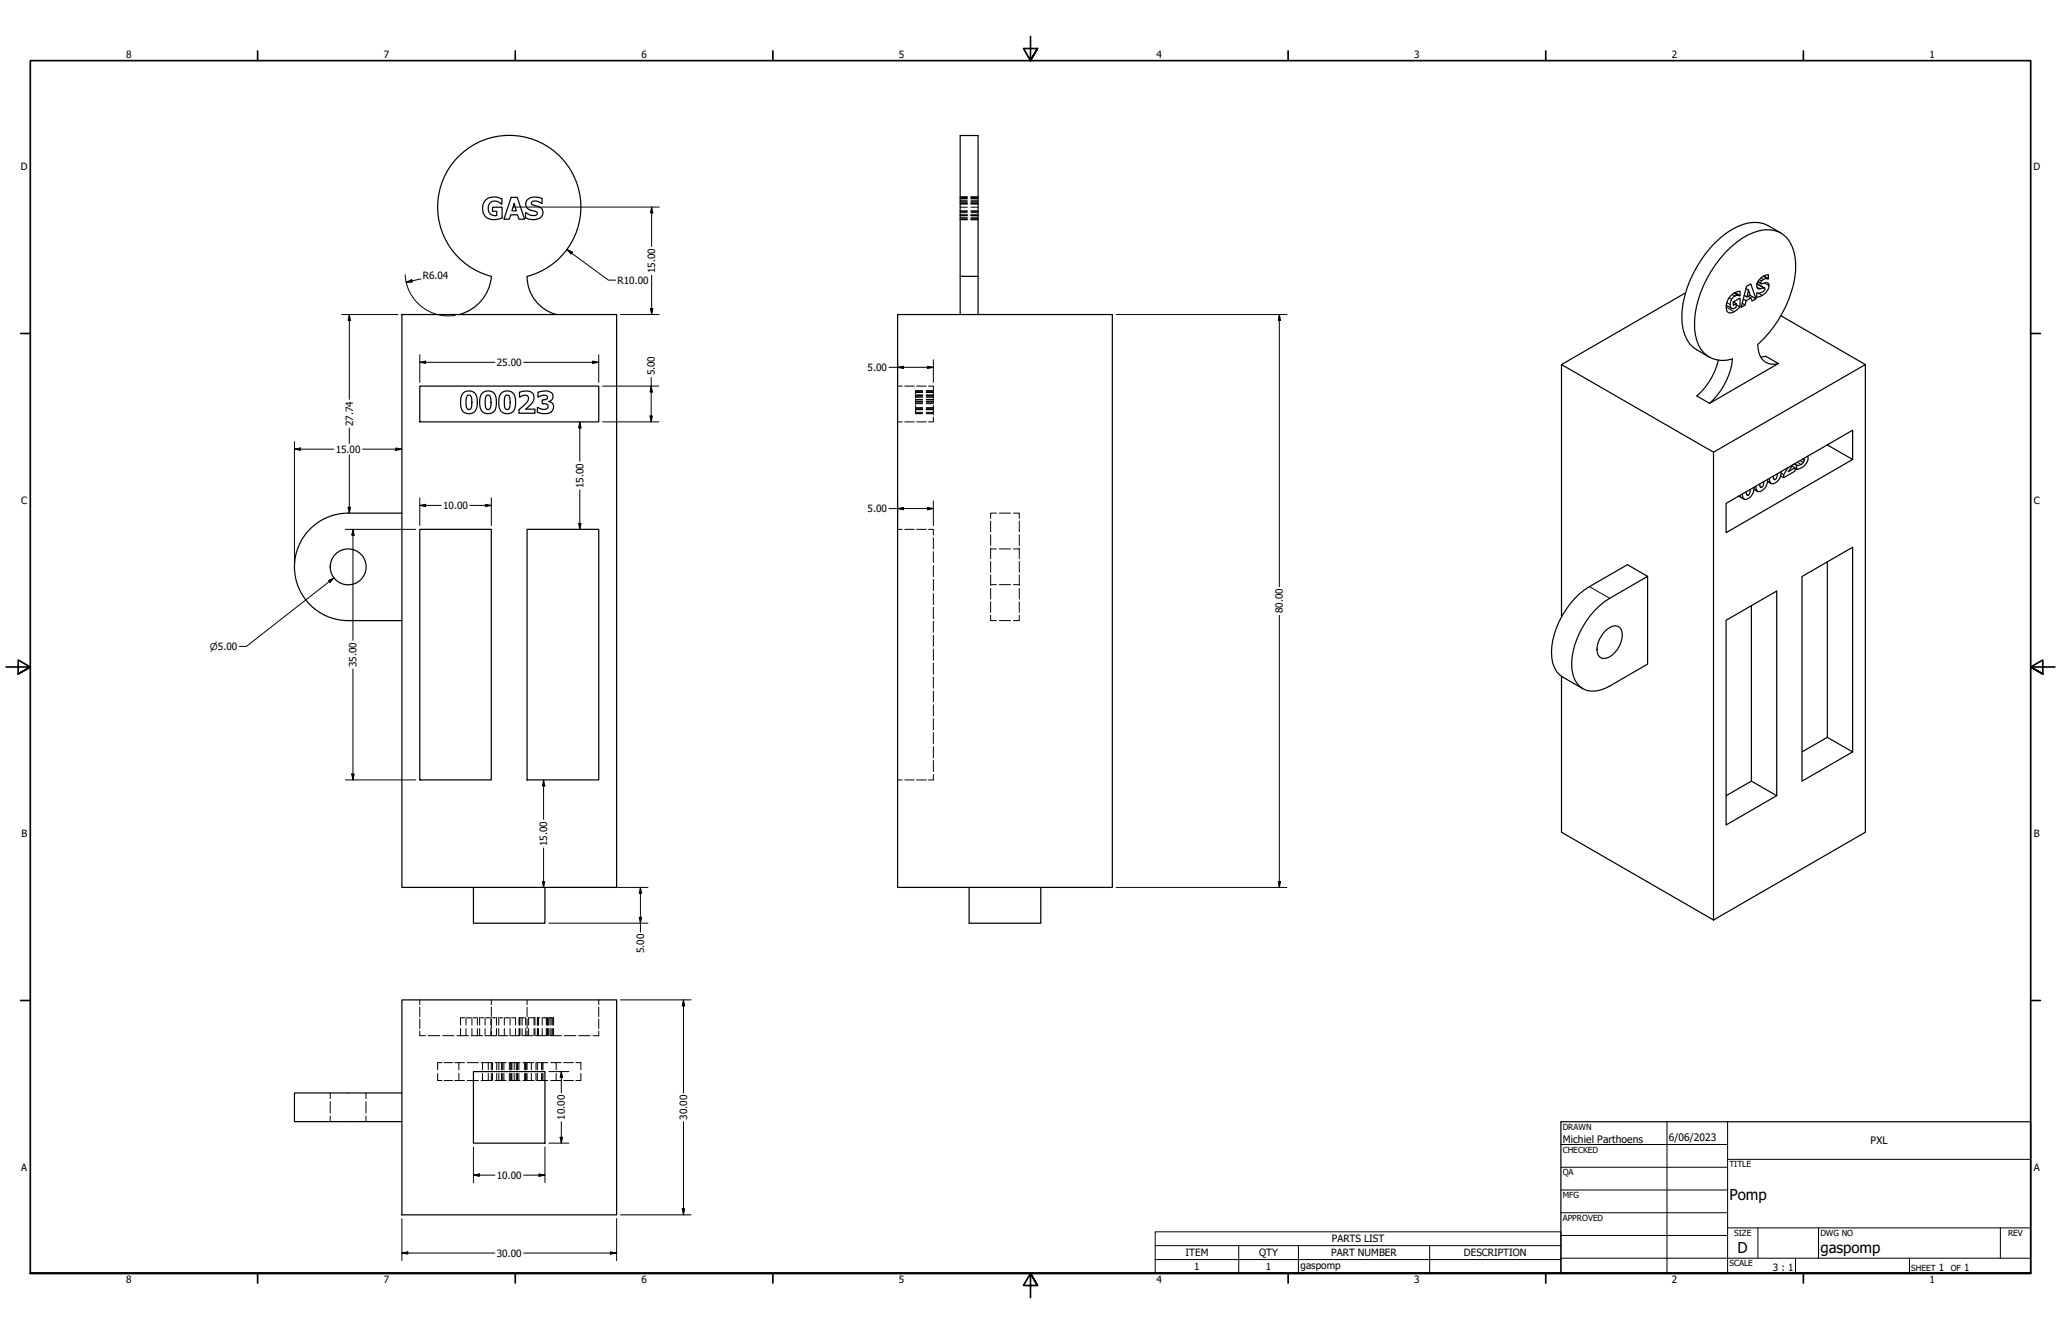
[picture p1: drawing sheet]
<svg xmlns="http://www.w3.org/2000/svg" width="864mm" height="559mm" viewBox="0 0 864 559" stroke-linecap="round" stroke-linejoin="round" font-family="sans-serif">
<!-- layer: Visible (ANSI) -->
<g fill="none" stroke="#000" stroke-width=".51">
<path d="M203.5 83.8a6 6 0 0 1 6.8-.5v2.2a3.4 3.4 0 0 0-5.3-.1 3.1 3.1 0 0 0-.1 3.5 3.1 3.1 0 0 0 3.3 1.4v-1.8h-1.8v-1.7h4v4.5a5.6 5.6 0 0 1-7.9-2 5.7 5.7 0 0 1 1-5.5zM214.2 82.7h2.5l3.1 9.1h-2.4l-.5-1.8h-2.9l-.6 1.8h-2.3zM215.5 85.3l.8 3h-1.8zM220.9 83.8a5.4 5.4 0 0 1 6.2-.7v2.1a3.8 3.8 0 0 0-4.3-.5 .74 .74 0 0 0 .5 1.2 5.1 5.1 0 0 1 4.1 2.2 3.2 3.2 0 0 1-3.9 3.9l-3.3-.7v-2.2a4.3 4.3 0 0 0 4.8 .8l.2-.6-.3-.5a5.7 5.7 0 0 1-4.5-2.5 2.46 2.46 0 0 1 .5-2.5zM746.3 97.6l-5.4-3a14.7 14.7 0 0 0-15 1.4 47.1 47.1 0 0 0-21.2 36.8 16.5 16.5 0 0 0 4.7 12.6l6.8 4.2M205.9 115.8a30 30 0 0 1-17.1-46.2 30 30 0 0 1 49.2 0 30 30 0 0 1-17.1 46.2M205.9 115.8a18.1 18.1 0 0 1-13.6 16M220.9 115.8a16.5 16.5 0 0 0 12.2 16M402.3 115.8h7.5M736.2 118.7l3.2 1.9M736.5 118l1.4 .8M739.1 115.6l1.9 1.1-2.1-1"/>
<path d="M741 116.7v-1.6a5.1 5.1 0 0 0-4.8 5.2l.7 .7 2.5-.4a2.17 2.17 0 0 1-3.2 2.1l-.1 1.8a5.4 5.4 0 0 0 5.1-5.5l-.7-.6-2.6 .5a2.12 2.12 0 0 1 3-2.1M168.4 131.8h90v239.9h-90zM376.1 131.8h90v239.9h-90zM402.3 131.8v-75h7.5v75M706.2 122.7l-51.9 30v105.6M723.3 127.9l2.3 1.3M726.3 126.5l1.2 .7-1.3 .7v-1.4l2.9-1.6v3.7l-1.6-1M726.6 122.8l1.6 .9M727 122.6l2.1 1.2-2.3-1.1M728.2 123.7a3.6 3.6 0 0 0-2.6 5.5l.6 .1 1.3-.6v-1.5M728.2 123.7l.7 .2M729.1 123.8v-1.8a6.3 6.3 0 0 0-5.3 8.6 2.63 2.63 0 0 0 3.5-.5l1.8-1.5"/>
<path d="M730.5 125.3l1.1 .7-.3 1.8M730.9 123.8l1.1 .6M731.6 120.9l1.1 .6-.7 2.9 1.4-.8-.7-2.1M732.5 124.1l1.2 .7-2.1 1.2M733.3 123.7l2.5 1.5-1.7 .9-.4-1.3M735.8 125.2l-2.2-6.3-1.8 1.1-2.2 8.7 1.7-.9-1.2-.7M746.3 132.3l35.3 20.4M654.3 152.7l63.7 36.7M720 150.9a28.9 28.9 0 0 1-9 15l5.3 3.1M737.7 149.5l2.1-.3 5.4 3.1M745.2 152.3a6.4 6.4 0 0 1-8.5-6.2l-.2-1.8a47 47 0 0 0 15.9-33.9 14.6 14.6 0 0 0-6.9-13.2 15 15 0 0 0-13.1 1.2 46.2 46.2 0 0 0-22.3 39.2 13.7 13.7 0 0 0 7.4 12.6 12.4 12.4 0 0 0 8.4 .2 29.7 29.7 0 0 1-9.6 18.6M745.2 152.3l-28.9 16.7"/>
<path d="M175.9 161.7h75v15h-75zM194.2 164.5a3.5 3.5 0 0 1 3.9-.4 3.5 3.5 0 0 1 1.9 3.3v2.2a3.5 3.5 0 0 1-3.5 3.7 3.5 3.5 0 0 1-3.5-3.7l.2-3.2zM196 165.6l.5-.1a1.75 1.75 0 0 1 1.2 2.3v2.2a1.42 1.42 0 0 1-1.7 1.4 6.5 6.5 0 0 1 0-5.8zM202.3 164.5a3.5 3.5 0 0 1 3.8-.4 3.5 3.5 0 0 1 1.9 3.3v2.2a3.5 3.5 0 0 1-3.5 3.7 3.5 3.5 0 0 1-3.5-3.7v-2.2a3.9 3.9 0 0 1 1.3-2.9zM204 165.6l.5-.1a1.87 1.87 0 0 1 1.2 2.3v2.2a1.42 1.42 0 0 1-1.7 1.4 6.5 6.5 0 0 1 0-5.8zM210.3 164.5a3.5 3.5 0 0 1 3.9-.4 3.5 3.5 0 0 1 1.8 3.3v2.2a3.5 3.5 0 0 1-3.5 3.7 3.5 3.5 0 0 1-3.5-3.7v-2.2a3.9 3.9 0 0 1 1.3-2.9zM212 165.6l.5-.1a2.48 2.48 0 0 1 1.2 3v1.5a1.34 1.34 0 0 1-1.7 1.4 7 7 0 0 1 0-5.8zM217.7 164.3a4.6 4.6 0 0 1 5.9 1.1l.1 .5a6.3 6.3 0 0 1-3.4 5.5h3.9v1.7h-6.7v-1.5l3.3-3.1a1.7 1.7 0 0 0 .4-2.4 1.7 1.7 0 0 0-2.4-.3l-1.1 .5zM225.4 164.3a5.1 5.1 0 0 1 6.1 .7l.1 .5a2.26 2.26 0 0 1-1.5 2.8 2.45 2.45 0 0 1 1.9 2.5 2.45 2.45 0 0 1-2.1 2.3l-2.6 .1-2.1-.5v-1.9l2 .6a1.57 1.57 0 0 0 1.7 .1 1.57 1.57 0 0 0 .7-1.6 1.93 1.93 0 0 0-2.4-.8v-1.6h.3a1.38 1.38 0 0 0 1.9-1.1 1.89 1.89 0 0 0-2.8-.6l-1.2 .5zM744.7 198.4v1a1.49 1.49 0 0 1-1.2 1.6l-.5-1.5M746.3 198.2l1.1 .7v1.2l-1.3-.7M746.4 197.5a4.6 4.6 0 0 1-4.1 5.1l-.7-1-.2-1.2"/>
<path d="M749.2 195.8l-1.8 3.1M751 194.8l-1.6 2.7 2.8-1.5-1.4-.8M751.8 194.4l1.1 .6v1.7l-.7-.5M752 194.3l.9 .7M752.2 196v1.4l-4.8 2.7M754.3 193l1.3 .7M755.5 192.2l.4 .1 .1 .4-.4 1M755.6 193.7l-.9 .9-1.7 .3M757.4 191.1a4.8 4.8 0 0 1-4.2 5.5l-.3 .1M765.7 186.4l10.6 6.1v-12.3l-53 30.7v12.2l53-30.6M145.9 214.9h22.5M145.9 214.9a22.5 22.5 0 0 0-22.5 22.6 22.5 22.5 0 0 0 22.5 22.5"/>
<path d="M728.6 207.8l2.2 1.3M733.4 205l-.1 .9a1.39 1.39 0 0 1-1.1 1.6l-.5-1.5M734.9 204.9l1.6 1M735 204.1a4.6 4.6 0 0 1-4.1 5.1l-.5-.6-.3-1.7M739.1 201.7l-.1 1a1.65 1.65 0 0 1-1.1 1.6l-.5-1.5M740.6 201.7l1.6 .9M740.7 200.8a4.9 4.9 0 0 1-3.7 5.1 1.82 1.82 0 0 1-1.3-2.3M175.9 221.7h30v105h-30zM220.9 221.7h30v105h-30zM765.7 235.3v73.6l10.6 6.1M145.9 260h22.5M690.4 241.4v36.8l-15.9 9.2a10.7 10.7 0 0 1-12.6 .1 14 14 0 0 1-3.2-11.8 36 36 0 0 1 15.8-25.1l15.9-9.2-8.5-4.9-15.9 9.2a35.1 35.1 0 0 0-15.9 27.6 11.4 11.4 0 0 0 4.6 10.3l8.6 4.9"/>
<path d="M723.3 259.8l21.2-12.2v85.7l-21.2 12.3zM733.9 253.7v73.5l10.6 6.1M755.1 241.5l21.2-12.3v85.8l-21.2 12.2zM672.1 264.8a6.3 6.3 0 0 1 5.7-2.5 4.9 4.9 0 0 1 1.5 6.6 10 10 0 0 1-7.2 6.9 3.1 3.1 0 0 1-2.9-3.8 11.5 11.5 0 0 1 2.9-7.2zM654.3 283.3v65.3l63.7 36.8 63.6-36.8v-195.9l-63.6 36.7v196M765.7 308.9l-10.6 6.1M733.9 327.2l-10.6 6.1M198.4 371.7v15h29.9v-15M406.1 371.7v15h30v-15M168.4 418.8h90v90.1h-90zM168.4 457.8h-45v12h45M198.4 448.9h29.9v30h-29.9z"/>
<circle cx="145.9" cy="237.5" r="7.5"/>
</g>
<!-- layer: Hidden (ANSI) -->
<g fill="none" stroke="#000" stroke-width=".42">
<path d="M402.3 86.8h3M402.3 91.3h3M402.3 88.5h3M402.3 90.3h3M402.3 90.4h3M402.3 84.2h3M402.3 84.7h3M402.3 85.5h3M402.3 83.3h3M402.3 82.5h3M402.3 92h3M402.3 90h3"/>
<path d="M402.3 91.8h3M402.3 82.7h3M402.3 85.2h3M402.3 83.1h3M402.3 82.6h3M402.3 90.2h3M402.3 89.1h3M402.3 88.3h3M402.3 85.3h3M406.8 86.8h3M406.8 91.3h3M406.8 88.5h3"/>
<path d="M406.8 90.3h3M406.8 90.4h3M406.8 84.2h3M406.8 84.7h3M406.8 85.5h3M406.8 83.3h3M406.8 82.5h3M406.8 92h3M406.8 90h3M406.8 91.8h3M406.8 82.7h3M406.8 85.2h3"/>
<path d="M406.8 83.1h3M406.8 82.6h3M406.8 90.2h3M406.8 89.1h3M406.8 88.3h3M406.8 85.3h3M376.1 161.7h2M376.1 176.7h2M379.1 161.7h4M379.1 176.7h4M383.6 168.1v.2M383.6 171.6h3"/>
<path d="M383.6 165.8h3M383.6 166.3h3M383.6 164.3h3M383.6 171.4h3M383.6 164.1v.8M383.6 167.4v.7M383.6 168.3v.2M383.6 168.7v.6M383.6 169.8v1.3M383.6 171.8v1l3-.1M383.6 170.8h3M383.6 171.5h3"/>
<path d="M383.6 171.2h3M383.6 169.1h3M383.6 167.5h3M383.6 167.3h3M383.6 168.1h3M383.6 168.3h3M383.6 168.8h3M384.1 161.7h4M384.1 176.7h4M386.6 163.8l-3 .2M386.6 173.1h-3l3 .2M386.6 165.5h-3v1.3"/>
<path d="M388.1 171.6h3M388.1 165.8h3M388.1 166.3h3M388.1 164.3h3M388.1 171.4h3M388.1 173.1h3M388.1 165.5h3M388.1 173.3h3M388.1 172.7h3M388.1 170.8h3M388.1 171.5h3M388.1 171.2h3"/>
<path d="M388.1 169.1h3M388.1 167.5h3M388.1 167.3h3M388.1 168.1h3M388.1 168.3h3M389.1 161.7h2v2.1h-3M391.1 164.7v4.1h-3M391.1 169.7v4M391.1 174.8v1.9h-2M415.1 218.3v4.5M417.5 214.9h-2.4v2.3M418.7 214.9h4.8"/>
<path d="M424.7 214.9h2.4v2.3M427.1 218.3v4.5M376.1 221.7h2M379.1 221.7h4M384.1 221.7h4M389.1 221.7h2v2.4M391.1 225.2v4.7M391.1 231.1v4.6M391.1 236.9v4.7M415.1 224v4.5M415.1 229.6v4.5M415.1 235.2v4.5"/>
<path d="M415.1 229.9h2.4M418.7 229.9h4.8M424.7 229.9h2.4M427.1 224v4.5M427.1 229.6v4.5M427.1 235.2v4.5M391.1 242.8v4.6M391.1 248.6v4.6M391.1 254.4v4.7M415.1 257.7v2.3h2.4M415.1 240.8v4.5M415.1 246.4v4.6"/>
<path d="M415.1 252.1v4.4M415.1 244.9h2.4M418.7 260h4.8M418.7 244.9h4.8M424.7 244.9h2.4M427.1 240.8v4.5M427.1 246.4v4.6M427.1 252.1v4.4M427.1 257.7v2.3h-2.4M391.1 260.2v4.7M391.1 266.1v4.7M391.1 271.9v4.6"/>
<path d="M391.1 277.7v4.7M391.1 283.6v4.6M391.1 289.4v4.7M391.1 295.2v4.7M391.1 301.1v4.7M391.1 306.9v4.7M391.1 312.7v4.7M391.1 318.6v4.6M376.1 326.7h2M379.1 326.7h4M384.1 326.7h4M391.1 324.4v2.3h-2"/>
<path d="M175.9 418.8v2.1M205.9 418.8v2.1M220.9 418.8v2.1M250.9 418.8v2.1M175.9 431.9v1.9h2.3M175.9 421.9v4M175.9 426.8v4M179.5 433.8h4.8M185.5 433.8h4.7M191.5 433.8h4.8M193 430.8v3M193.2 426.3h-.2v3.1"/>
<path d="M193.5 426.3h1.2M195.3 426.3v3.1M195.3 430.8v3M195.6 426.3h1.8M197.5 433.8h4.7M197.7 426.3v3.1M197.7 430.8v3M198.3 426.3h1.2M199.8 426.3h.2v3.1M200 430.8v3M201 430.8v3M201.2 426.3h-.2v3.1"/>
<path d="M201.5 426.3h1.2M203.3 426.3v3.1M203.3 430.8v3M203.5 433.8h4.4M203.6 426.3h1.8M205.7 426.3v3.1M205.7 430.8v3M205.9 421.9v4M205.9 426.8v4M205.9 431.9v1.9M206.3 426.3h1.2M207.8 426.3h.2v3.1"/>
<path d="M208 430.8v3M208.9 433.8h4M209 430.8v3M209.3 426.3h-.3v3.1M209.5 426.3h1.2M211.3 426.3v3.1M211.3 430.8v3M211.6 426.3h1.8M213.7 426.3v3.1M213.7 430.8v3M214.3 426.3h1.2M215.8 426.3h.2v3.1"/>
<path d="M216 430.8v3M217.5 430.8v3M217.7 426.3v3.1M217.7 430.8v3M217.9 426.3v3.1M217.9 430.8v3h-4M218.8 426.3v3.1M218.8 430.8v3M218.9 433.8h4.4M220.2 426.3h-2.7v3.1M220.3 426.3v3.1M220.3 430.8v3"/>
<path d="M220.9 421.9v4M220.9 426.8v4M220.9 431.9v1.9M221.5 429.4v-3.1h2.7v3.1M221.5 430.8v3M223.8 426.3v3.1M223.8 430.8v3M224.2 430.8v3M224.5 433.8h4.8M225.2 430.8v3M225.4 426.3v3.1M225.4 430.8v3"/>
<path d="M225.6 426.3v3.1M225.6 430.8v3M226.2 426.3h-1v3.1M227.2 429.4v-3.1h2v3.1M227.2 430.8v3M228.9 426.3v3.1M228.9 430.8v3M229.2 430.8v3M229.4 426.3v3.1M229.4 430.8v3M229.7 426.3v3.1M229.7 430.8v3"/>
<path d="M230.1 429.4v-3.1h1.2v3.1M230.1 430.8v3M230.4 433.8h4.9M230.8 426.3v3.1M230.8 430.8v3M231.3 430.8v3M231.6 426.3h.4v3.1M231.7 426.3v3.1M231.7 430.8v3M232 430.8v3M236.5 433.8h4.8M242.4 433.8h4.9"/>
<path d="M250.9 431.9v1.9h-2.4M250.9 421.9v4M250.9 426.8v4M138.4 457.8v2.4M153.4 457.8v2.4M183.4 449.6v3h1.8M185.2 445.1h-1.8v3M186.1 452.6h3.5M186.1 445.1h3.5M190.5 452.6h4.1M190.5 445.1h4.1M192.3 445.1v3"/>
<path d="M192.3 449.6v3M195.8 452.6h4.7M195.8 445.1h4.7M201.6 452.6h4.6M201.6 445.1h4.6M202.2 445.1v3M202.2 449.6v3M204.6 445.1v3M204.6 449.6v3M205.9 445.1v3M205.9 449.6v3M206.4 445.1v3"/>
<path d="M206.4 449.6v3M207.5 452.6h4.6M207.5 445.1h4.6M208.2 445.1v3M208.2 449.6v3M209 445.1v3M209 449.6v3M210.1 445.1v3M210.1 449.6v3M210.3 445.1v3M210.3 449.6v3M211.1 445.1v3"/>
<path d="M211.1 449.6v3M213.3 452.6h4.6M213.3 445.1h4.6M213.4 445.1v3M213.4 449.6v3M214 445.1v3M214 449.6v3M214.2 445.1v3M214.2 449.6v3M214.5 445.1v3M214.5 449.6v3M215.5 445.1v3"/>
<path d="M215.5 449.6v3M216.3 445.1v3M216.3 449.6v3M216.7 445.1v3M216.7 449.6v3M216.9 445.1v3M216.9 449.6v3M217.4 445.1v3M217.4 449.6v3M219.1 452.6h4.7M219.1 445.1h4.7M219.8 445.1v3"/>
<path d="M219.8 449.6v3M220.2 445.1v3M220.2 449.6v3M220.3 445.1v3M220.3 449.6v3M220.4 445.1v3M220.4 449.6v3M220.9 445.1v3M220.9 449.6v3M222.6 445.1v3M222.6 449.6v3M224.6 445.1v3"/>
<path d="M224.6 449.6v3M224.9 452.6h4.7M224.9 445.1h4.7M225.2 445.1v3M225.2 449.6v3M226.9 445.1v3M226.9 449.6v3M227.1 445.1v3M227.1 449.6v3M227.5 445.1v3M227.5 449.6v3M230.8 452.6h4.3"/>
<path d="M230.8 445.1h4.3M233 445.1v3M233 449.6v3M236.2 452.6h4.1M236.2 445.1h4.1M241.3 445.1h2.1v3M243.4 449.6v3h-2.1M138.4 461.5v4.8M138.4 467.5v2.3M153.4 461.5v4.8M153.4 467.5v2.3"/>
</g>
<!-- layer: Visible Narrow (ANSI) -->
<g fill="none" stroke="#000" stroke-width=".42">
<path d="M736.2 119l2.7 1.6M736.7 117.9l1 .6M737.2 117.2l.9 .5M737.8 116.5l1.1 .6M739.3 118.6l1.9 1M723.3 128.7l3.3 1.9M723.6 126.7l1.4 .9M724.5 124.8l1.1 .6M725.8 123.4l1.1 .6M736.2 120.2l1.3 .8M736.8 122.8l1.6 1M753.1 193.7l1.6 .9"/>
<path d="M755.3 192.3l.7 .4M728.6 207.8l2 1.1M731.8 207l.7 .5M734.9 204.9l1.4 .8M737.5 203.7l.7 .5M740.6 201.6l1.3 .8M743.1 200.5l.8 .4M666 245.7l8.5 4.9"/>
</g>
<!-- layer: Visible (ANSI) -->
<circle cx="755.5" cy="192.2" r=".25" fill="#000"/>
<!-- layer: Symbol (ANSI) -->
<path d="M484.1 521.8v-5.8h169.9v5.8M484.1 521.8h169.9v5.8M484.1 521.8v11.6h169.9v-5.8M484.1 527.6h169.9M519 521.8v11.6M544.1 521.8v11.6M599.1 521.8v11.6" fill="none" stroke="#000" stroke-width=".42"/>
<!-- layer: Border (ANSI) -->
<g fill="none" stroke="#000" stroke-width=".7">
<path d="M431.8 15.2v10.2l-2.9-5.1h5.8l-2.9 5.1 2.9-5.1M107.9 21.3v4.1M215.9 21.3v4.1M323.8 21.3v4.1M539.8 21.3v4.1M647.7 21.3v4.1M755.6 21.3v4.1M8.6 139.7h4.1M850.9 139.7h4.1M2.5 279.4h10.2l-5.1-2.9v5.8l5.1-2.9-5.1 2.9M861.1 279.4h-10.2l5.1-2.9v5.8l-5.1-2.9 5.1 2.9M8.6 419.1h4.1"/>
<path d="M850.9 419.1h4.1M12.7 533.4v-508h838.2v508h-838.2h838.2M107.9 533.4v4.1M215.9 533.4v4.1M323.8 533.4v4.1M434.7 538.5l-2.9-5.1 2.9 5.1h-5.8l2.9-5.1v10.2M539.8 533.4v4.1M647.7 533.4v4.1M755.6 533.4v4.1"/>
</g>
<!-- layer: Title (ANSI) -->
<g fill="none" stroke="#000" stroke-width=".42">
<path d="M654 479.4h69.9M698.5 469.9v63.5M723.9 469.9v63.5M654 488.9h69.9M654 498.5h69.9M723.9 485.6h127M654 508h69.9M654 517.5h69.9M723.9 514.3h127M736.6 514.3v12.7M762 514.3v12.7M838.2 514.3v12.7"/>
<path d="M654 527h196.9M752.3 527v6.4M800.1 527v6.4"/>
</g>
<path d="M654 469.9h196.9v63.5h-196.9z" fill="none" stroke="#000" stroke-width=".51"/>
<!-- layer: Dimension (ANSI) -->
<g fill="none" stroke="#000" stroke-width=".42">
<path d="M214.9 86.7h61.3M273 86.7l.6 2.5h-1.1zM273 86.7v16.6M169.8 115.1a18.1 18.1 0 0 0 21 17M170.2 118.2l2.3-1 .2 1zM176.3 116.8l-6.1 1.4M237.6 104.5l2.2 1.1-.5 .8zM237.6 104.5l17.4 12.8h2.9M273 115.3v16.5M143.2 131.8h23.6M146.4 131.8l.5 2.4h-1zM146.4 131.8v35.5"/>
<path d="M260 131.8h16.2M272.5 129.2h1.1l-.6 2.6zM467.7 131.8h71.5M536.1 131.8l.5 2.4h-1zM536.1 131.8v113.9M175.9 151.8l2.5-.5v.9zM175.9 148.6v11.5M175.9 151.8h31.5M219.4 151.8h31.5M248.3 151.3l2.6 .5-2.6 .4zM250.9 148.6v11.5M272.9 158.1v18.6"/>
<path d="M372.5 153.9h18.6M376.1 153.9l2.5-.5v1zM376.1 150.7v9.4M388.6 153.4l2.5 .5-2.5 .5zM391.1 150.7v9.4M146.4 179.3v6.4M243 176.7l.5 2.6h-1.1zM243 176.7v16.5M252.5 176.7h23.5M252.5 161.7h23.5M272.4 174.2h1l-.5 2.5zM272.9 161.7l.5 2.5h-1z"/>
<path d="M123.4 188.2l2.5-.6v1.1zM123.4 188.2h16.5M123.4 185v50.8M146.4 190.6v24.3M151.9 188.2h16.5M165.9 187.6l2.5 .6-2.5 .5zM145.9 212.5h1l-.5 2.4zM175.9 211.7l2.5-.4v.9zM175.9 211.7h8.9M175.9 208.5v11.7M196.8 211.7h9.1M203.4 211.3l2.5 .4-2.5 .5z"/>
<path d="M205.9 208.5v11.7M242.4 219.3h1.1l-.5 2.4zM243 205.2v16.5M372.5 213h18.6M376.1 213l2.5-.5v1.1zM376.1 209.9v10.3M388.6 212.5l2.5 .5-2.5 .6zM391.1 209.9v10.3M144.7 221.7h29.5M147.9 221.7l.5 2.5h-1zM147.9 221.7v46.5M137.7 243.2l2.3-1.1-1.7 1.9z"/>
<path d="M140 242.1l-36.7 28.7h-3M536.1 257.7v114M147.9 280.2v46.5M144.7 326.7h29.5M147.4 324.2h1l-.5 2.5zM227.8 326.7l.5 2.5h-1zM227.8 326.7v16.5M227.8 355.2v16.5M227.3 369.3h1l-.5 2.4zM230 371.7h41.5M268.4 371.7l.5 2.6h-1.1zM268.4 371.7v18.7"/>
<path d="M467.7 371.7h71.5M535.6 369.3h1l-.5 2.4zM230 386.7h41.5M267.8 384.2h1.1l-.5 2.5zM260 418.8h29.6M286.4 418.8l.5 2.6h-1zM286.4 418.8v39M230 448.9h8.4M235.2 448.9l.5 2.5h-1zM235.2 448.9v8.9M230 478.9h8.4M234.7 476.4h1l-.5 2.5z"/>
<path d="M235.2 469.9v9M286.4 469.9v39M198.4 492.3l2.5-.6v1.1zM198.4 492.3h9M198.4 480.4v15M219.4 492.3h8.9M225.9 491.7l2.4 .6-2.4 .5zM228.3 480.4v15M168.4 510.5v17.6M258.4 510.5v17.6M260 508.9h29.6M285.9 506.3h1l-.5 2.6z"/>
<path d="M168.4 524.9l2.5-.5v.9zM168.4 524.9h39M219.4 524.9h39M255.8 524.4l2.6 .5-2.6 .4z"/>
</g>
<g fill="#000">
<path d="M273 86.7l.6 2.5h-1.1z" fill-rule="evenodd"/>
<path d="M170.2 118.2l2.3-1 .2 1z" fill-rule="evenodd"/>
<path d="M237.6 104.5l2.2 1.1-.5 .8z" fill-rule="evenodd"/>
<path d="M146.4 131.8l.5 2.4h-1z" fill-rule="evenodd"/>
<path d="M272.5 129.2h1.1l-.6 2.6z" fill-rule="evenodd"/>
<path d="M536.1 131.8l.5 2.4h-1z" fill-rule="evenodd"/>
<path d="M175.9 151.8l2.5-.5v.9z" fill-rule="evenodd"/>
<path d="M248.3 151.3l2.6 .5-2.6 .4z" fill-rule="evenodd"/>
<path d="M376.1 153.9l2.5-.5v1z" fill-rule="evenodd"/>
<path d="M388.6 153.4l2.5 .5-2.5 .5z" fill-rule="evenodd"/>
<path d="M243 176.7l.5 2.6h-1.1z" fill-rule="evenodd"/>
<path d="M272.4 174.2h1l-.5 2.5z" fill-rule="evenodd"/>
<path d="M272.9 161.7l.5 2.5h-1z" fill-rule="evenodd"/>
<path d="M123.4 188.2l2.5-.6v1.1z" fill-rule="evenodd"/>
<path d="M165.9 187.6l2.5 .6-2.5 .5z" fill-rule="evenodd"/>
<path d="M145.9 212.5h1l-.5 2.4z" fill-rule="evenodd"/>
<path d="M175.9 211.7l2.5-.4v.9z" fill-rule="evenodd"/>
<path d="M203.4 211.3l2.5 .4-2.5 .5z" fill-rule="evenodd"/>
<path d="M242.4 219.3h1.1l-.5 2.4z" fill-rule="evenodd"/>
<path d="M376.1 213l2.5-.5v1.1z" fill-rule="evenodd"/>
<path d="M388.6 212.5l2.5 .5-2.5 .6z" fill-rule="evenodd"/>
<path d="M147.9 221.7l.5 2.5h-1z" fill-rule="evenodd"/>
<path d="M137.7 243.2l2.3-1.1-1.7 1.9z" fill-rule="evenodd"/>
<path d="M147.4 324.2h1l-.5 2.5z" fill-rule="evenodd"/>
<path d="M227.8 326.7l.5 2.5h-1z" fill-rule="evenodd"/>
<path d="M227.3 369.3h1l-.5 2.4z" fill-rule="evenodd"/>
<path d="M268.4 371.7l.5 2.6h-1.1z" fill-rule="evenodd"/>
<path d="M535.6 369.3h1l-.5 2.4z" fill-rule="evenodd"/>
<path d="M267.8 384.2h1.1l-.5 2.5z" fill-rule="evenodd"/>
<path d="M286.4 418.8l.5 2.6h-1z" fill-rule="evenodd"/>
<path d="M235.2 448.9l.5 2.5h-1z" fill-rule="evenodd"/>
<path d="M234.7 476.4h1l-.5 2.5z" fill-rule="evenodd"/>
<path d="M198.4 492.3l2.5-.6v1.1z" fill-rule="evenodd"/>
<path d="M225.9 491.7l2.4 .6-2.4 .5z" fill-rule="evenodd"/>
<path d="M285.9 506.3h1l-.5 2.6z" fill-rule="evenodd"/>
<path d="M168.4 524.9l2.5-.5v.9z" fill-rule="evenodd"/>
<path d="M255.8 524.4l2.6 .5-2.6 .4z" fill-rule="evenodd"/>
</g>
<g font-size="6.3">
<text x="724.7" y="502.7">Pomp</text>
<text x="728.1" y="524.9">D</text>
<text x="762.8" y="525">gaspomp</text>
</g>
<g font-size="4.3">
<text x="654.8" y="478.6">Michiel Parthoens</text>
<text x="699.3" y="478">6/06/2023</text>
<text x="783.8" y="479.4">PXL</text>
</g>
<g font-size="4.2">
<text x="52.8" y="24.4">8</text>
<text x="160.8" y="24.4">7</text>
<text x="268.7" y="24.4">6</text>
<text x="376.7" y="24.4">5</text>
<text x="484.6" y="24.4">4</text>
<text x="592.6" y="24.4">3</text>
<text x="700.5" y="24.4">2</text>
<text x="808.5" y="24.4">1</text>
<text x="8.8" y="71.4">D</text>
<text x="852" y="71.4">D</text>
<text x="177.2" y="116.9">R6.04</text>
<text x="258.8" y="118.9">R10.00</text>
<text x="274.6" y="114.4" transform="rotate(-90 274.6 114.4)">15.00</text>
<text x="208.2" y="153.3">25.00</text>
<text x="363.5" y="155.4">5.00</text>
<text x="274.4" y="157.3" transform="rotate(-90 274.4 157.3)">5.00</text>
<text x="148" y="178.6" transform="rotate(-90 148 178.6)">27.74</text>
<text x="140.7" y="189.7">15.00</text>
<text x="244.5" y="204.5" transform="rotate(-90 244.5 204.5)">15.00</text>
<text x="8.9" y="211.1">C</text>
<text x="185.7" y="213.2">10.00</text>
<text x="363.5" y="214.6">5.00</text>
<text x="852.2" y="211.1">C</text>
<text x="537.6" y="256.9" transform="rotate(-90 537.6 256.9)">80.00</text>
<text x="149.4" y="279.5" transform="rotate(-90 149.4 279.5)">35.00</text>
<text x="9" y="350.8">B</text>
<text x="852.2" y="350.8">B</text>
<text x="229.3" y="354.5" transform="rotate(-90 229.3 354.5)">15.00</text>
<text x="269.9" y="399.3" transform="rotate(-90 269.9 399.3)">5.00</text>
<text x="236.7" y="469.1" transform="rotate(-90 236.7 469.1)">10.00</text>
<text x="287.9" y="469.1" transform="rotate(-90 287.9 469.1)">30.00</text>
<text x="8.9" y="490.5">A</text>
<text x="852.2" y="490.5">A</text>
<text x="208.2" y="493.8">10.00</text>
<text x="558.1" y="520.4">PARTS LIST</text>
<text x="208.2" y="526.4">30.00</text>
<text x="496.8" y="526.2">ITEM</text>
<text x="527.6" y="526.2">QTY</text>
<text x="557.8" y="526.2">PART NUMBER</text>
<text x="613.4" y="526.2">DESCRIPTION</text>
<text x="500.4" y="532">1</text>
<text x="530.4" y="532">1</text>
<text x="545" y="531.7">gaspomp</text>
<text x="742.9" y="532.6">3 : 1</text>
<text x="812.4" y="532.6">1</text>
<text x="823" y="532.6">1</text>
<text x="52.8" y="537.5">8</text>
<text x="160.8" y="537.5">7</text>
<text x="268.7" y="537.5">6</text>
<text x="376.7" y="537.5">5</text>
<text x="484.6" y="537.5">4</text>
<text x="592.6" y="537.5">3</text>
<text x="700.5" y="537.5">2</text>
<text x="808.5" y="537.5">1</text>
</g>
<text font-size="3.9" x="87.9" y="272.2">⌀5.00</text>
<g font-size="3.5">
<text x="654.8" y="473.2">DRAWN</text>
<text x="654.8" y="482.8">CHECKED</text>
<text x="724.7" y="488.9">TITLE</text>
<text x="654.8" y="492.3">QA</text>
<text x="654.8" y="501.8">MFG</text>
<text x="654.8" y="511.4">APPROVED</text>
<text x="726.7" y="517.7">SIZE</text>
<text x="762.8" y="517.7">DWG NO</text>
<text x="841.4" y="517.7">REV</text>
<text x="724.7" y="530.4">SCALE</text>
<text x="800.9" y="532.6">SHEET</text>
<text x="817.4" y="532.6">OF</text>
</g>
</svg>
